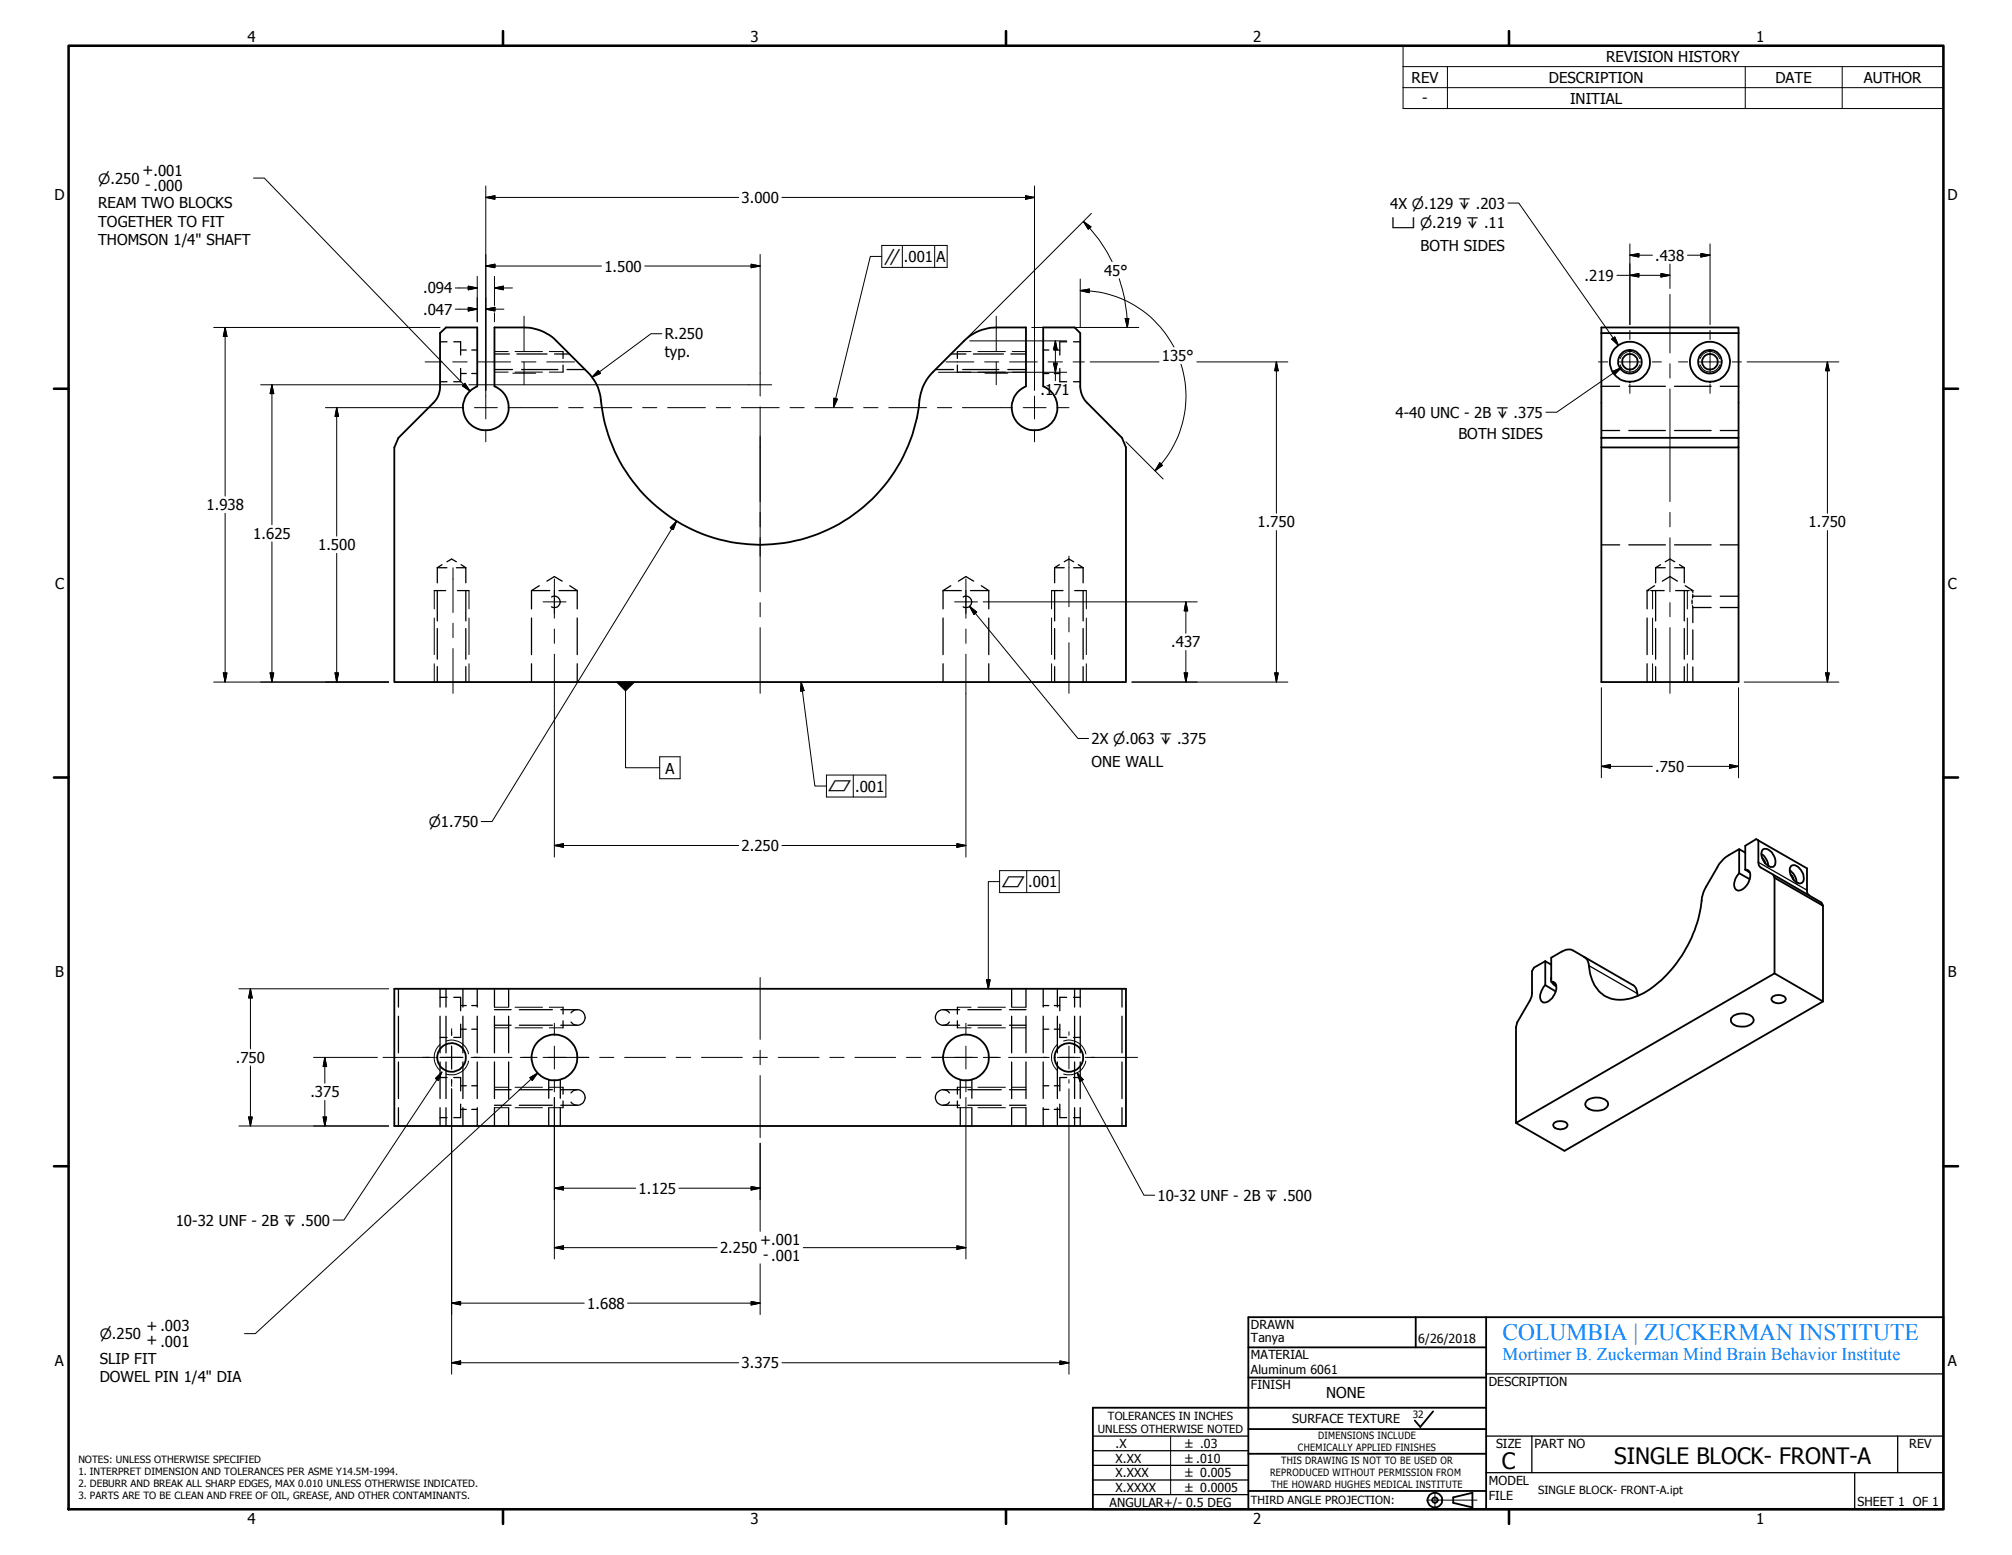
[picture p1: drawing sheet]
<svg xmlns="http://www.w3.org/2000/svg" width="279mm" height="216mm" viewBox="0 0 279 216" stroke-linecap="round" stroke-linejoin="round" font-family="sans-serif">
<g fill="none" stroke="#000" stroke-width=".25">
<path d="M61.1 46.2l.8-.7h4.4v8.1a3.2 3.2 0 0 0-1.3 4.9 3.2 3.2 0 0 0 5 0 3.2 3.2 0 0 0-1.3-4.9v-8.1h4.1a6.3 6.3 0 0 1 4.5 1.8l4.3 4.4a6.5 6.5 0 0 1 1.9 4.7 22.2 22.2 0 0 0 22.7 19.2 22.2 22.2 0 0 0 21.6-20.5 6.2 6.2 0 0 1 1.7-3.4l4.4-4.4a6.3 6.3 0 0 1 4.4-1.8h4.2v8.1a3.2 3.2 0 0 0-1.3 4.9 3.2 3.2 0 0 0 5 0 3.2 3.2 0 0 0-1.3-4.9v-8.1h4.3l.8 .7v7.5a3.3 3.3 0 0 0 1 2.2l4.8 4.9 .6 1.3v32.6h-101.6v-32.6l.5-1.3 4.9-4.9a3.1 3.1 0 0 0 .9-2.2zM222.4 46.2h19M241.4 46.2v-.7h-19v49.2h19v-32.6M241.4 46.2v14.6M222.4 60.8h19v1.3h-19M241.5 117.9l-1.4 .8a4.3 4.3 0 0 0-1.6 1.7l-1.6 2.7a6.3 6.3 0 0 0-.7 2.9 17.5 17.5 0 0 1-7.9 11.9 5.6 5.6 0 0 1-5.5 .4 5.6 5.6 0 0 1-2.2-4.4l-.1-.6-.5-.4M242.4 118.4l-.9-.5v3.3M244.2 116.7v3l.1 .5 .2 .2 1.7 1M244.2 116.7l-.3-.2-1.5 .9v3.4M244.2 116.7l6.7 3.9v3.2l.1 .3 .2 .2M244.6 118.6a2.3 2.3 0 0 1 1 1.6M244.7 119.1l.4 .5v.3"/>
<path d="M244.8 118a1.13 1.13 0 0 1 1.5 .7 1.07 1.07 0 0 1-.2 1.7 1.78 1.78 0 0 1-1.3-2.4zM54.8 137.3h101.6v19h-101.6zM214.6 133.5v3.3M214.6 133.5l.8 .4M214.6 136.8l1.4 .8M215.4 136.3a.76 .76 0 0 1 .7 1.1 2.1 2.1 0 0 1-1.7 1.8 1 1 0 0 1-.4-1.5l.3-.6 .3-.3M215.4 136.3l.6 .4M215.4 135.7v.3M215.5 136.4l.3 .3 .3 .2M215.5 136.4l.1 .1M220 132.9l-1.5-.9a1.57 1.57 0 0 0-1.6 .1l-1.5 .9v3.3M220 132.9l6.7 3.9a1.54 1.54 0 0 1 .7 1.5"/>
<path d="M241.5 121.2l1.5 .9M242.4 120.8a.73 .73 0 0 1 .6 1 2.11 2.11 0 0 1-1.7 1.9 1.02 1.02 0 0 1-.4-1.5l.6-1M242.4 120.8l.6 .3-.2-.1M246.2 138.4a1.32 1.32 0 0 1 1.8 .3 1.08 1.08 0 0 1-1.6 .5 .46 .46 0 0 1-.4-.3 .46 .46 0 0 1 .2-.5zM246.2 121.4l.2 .5M246.2 121.4l6.8 3.9 .2 .5-6.8-3.9M246.4 121.9v13.2l-35.9 20.8v-13.3l.2-.7 2-3.5v-3.6l.3-.5 1.6-.8M246.4 135.1l6.8 3.9M248.5 120.8a2.3 2.3 0 0 1 1 1.7M248.6 121.4l.3 .3 .2 .5M248.7 120.3a1.11 1.11 0 0 1 1.5 .7 1.19 1.19 0 0 1 0 1.6 1.21 1.21 0 0 1-1.4-.9 1.32 1.32 0 0 1-.1-1.4zM253.2 139l-35.9 20.8-6.8-3.9"/>
<path d="M253.2 125.8v13.2M215.8 156a1.38 1.38 0 0 1 1.8 .1 .6 .6 0 0 1-.7 .7 .95 .95 0 0 1-1.2-.6zM220.4 152.8a2.34 2.34 0 0 1 2.8 .2 .94 .94 0 0 1-1 1.2 1.87 1.87 0 0 1-2.1-.8zM240.6 141.1a2.21 2.21 0 0 1 2.8 .2 .74 .74 0 0 1-.6 1.1 2.01 2.01 0 0 1-2.4-.5v-.4zM173.4 191.3h33M173.4 187.1h33M173.4 198.4h33M196.6 182.9v4.2M199 196l-1.8 2.1-.7-.9M206.4 195.5h-54.6v14h118.1v-26.6h-96.5v26.7M206.4 182.9v26.6M173.4 207h33"/>
<path d="M173.4 201.8h33M201.8 207.9l2.7-.6v2l-2.7-.6z"/>
<circle cx="226.3" cy="50.2" r="1.09"/>
<circle cx="226.3" cy="50.2" r="2.78"/>
<circle cx="226.3" cy="50.2" r="1.63"/>
<circle cx="237.4" cy="50.2" r="2.78"/>
<circle cx="237.5" cy="50.2" r="1.64"/>
<circle cx="237.5" cy="50.2" r="1.08"/>
<circle cx="62.7" cy="146.8" r="1.98"/>
<circle cx="77" cy="146.8" r="3.2"/>
<circle cx="134.1" cy="146.8" r="3.2"/>
<circle cx="148.4" cy="146.8" r="1.98"/>
<circle cx="199.3" cy="208.3" r="1.02"/>
<circle cx="199.3" cy="208.3" r=".38"/>
</g>
<g fill="none" stroke="#000" stroke-width=".18">
<path d="M61.1 47.5h1M61.1 53h1M63 47.5h1v1.8M64 51.2v1.8h-1M64 48.6h.7M64 51.9h.7M65.5 48.6h.8M65.5 51.9h.8M68.7 49.1h2M68.7 51.3h2.5M71.8 49.1h4.2M72.4 51.3h5.1"/>
<path d="M77 49.1h2.1M78.2 50.7v1M78.2 48.8v1M78.7 51.3h2.6M129.9 51.3h2.5M132.1 49.1h2M132.9 48.8v1M132.9 50.7v1M133.7 51.3h5M135.2 49.1h4.1M140 51.3h2.5M140.4 49.1h2.1"/>
<path d="M144.9 48.6h.7M144.9 51.9h.7M146.4 48.6h.8M146.4 51.9h.8M147.2 51.2v1.8h.9M148.1 47.5h-.9v1.8M149.1 47.5h.9M149.1 53h.9M222.4 53.6h2.5M222.4 59.8h2.5M226.2 53.6h5.1M226.2 59.8h5.1"/>
<path d="M232.5 53.6h5.1M232.5 59.8h5.1M238.9 53.6h2.5M238.9 59.8h2.5M60.7 78.8v2.1M60.7 78.8h1.4M61.4 78.4l-.7 .4M62.1 78l.6-.4 .7 .4M63.4 78.8h1.3M64 78.4l.7 .4M64.7 78.8v2.1M146.5 78.8v2.1"/>
<path d="M146.5 78.8h1.3M147.1 78.4l-.6 .4M147.8 78l.6-.4 .7 .4M149.1 78.8h1.3M149.8 78.4l.6 .4M150.4 78.8v2.1M222.4 75.6h2.5M226.2 75.6h5.1M229.9 78.8v2.1M229.9 78.8h1.3M230.6 78.4l-.7 .4M231.2 78l.7-.4 .7 .4"/>
<path d="M232.5 75.6h5.1M232.6 78.8h1.3M233.2 78.4l.7 .4M233.9 78.8v2.1M238.9 75.6h2.5M60.3 82h1.6M60.7 82v4.2M60.7 87.3v4.2M60.7 92.6v2.1M63.5 82h1.6M64.7 82v4.2M64.7 87.3v4.2"/>
<path d="M64.7 92.6v2.1M73.8 82h2.5M73.8 82v2.5M73.8 85.8v5.1M73.8 92.2v2.5M74.9 81.3l-1.1 .7M75.9 80.7l1.1-.6 1.1 .6M76.6 82.9a.79 .79 0 0 1 1.2 .7 .79 .79 0 0 1-1.2 .6M77.6 82h2.6M79.1 81.3l1.1 .7M80.2 82v2.5M80.2 85.8v5.1"/>
<path d="M80.2 92.2v2.5M131 82v2.5M131 85.8v5.1M131 92.2v2.5M131 82h2.5M132 81.3l-1 .7M133.1 80.7l1-.6 1.1 .6M133.8 82.9a.79 .79 0 0 1 1.2 .7 .79 .79 0 0 1-1.2 .6M134.8 82h2.5M136.3 81.3l1 .7M137.3 82v2.5M137.3 85.8v5.1"/>
<path d="M137.3 92.2v2.5M146 82h1.6M146.5 82v4.2M146.5 87.3v4.2M146.5 92.6v2.1M149.2 82h1.7M150.4 82v4.2M150.4 87.3v4.2M150.4 92.6v2.1M228.7 82h.3M228.7 82v2.5M228.7 85.8v5.1"/>
<path d="M228.7 92.2v2.5M229.2 82h1.9M229.8 81.3l-1.1 .7M229.9 82v4.2M229.9 87.3v4.2M229.9 92.6v2.1M230.8 80.7l1.1-.6 1 .6M232.7 82h1.9M233.9 82v4.2M233.9 87.3v4.2M233.9 92.6v2.1M234 81.3l1.1 .7"/>
<path d="M234.8 82h.3M235 83.3v.5M235 84.1l.1 .2M235.1 82.8l-.1 .2M235.1 82.8h2.5M235.1 84.3h2.5M235.1 82v.3M235.1 82.5v.3M235.1 84.3v2.1M235.1 87.5v4.1M235.1 92.6v2.1M238.9 82.8h2.5"/>
<path d="M238.9 84.3h2.5M244.2 119.7l6.7 3.9M55.3 137.3v2.5M61.1 137.3v2.5M61.1 138.5h1M61.9 137.3v2.5M63 138.5h1v1.8M64 139.6h.7M64.3 137.3v2.5M65.5 139.6h.8M66.3 137.3v2.5M68.7 137.3v2.5"/>
<path d="M70.6 137.3v2.5M78.2 139.8v1M132.9 139.8v1M140.5 137.3v2.5M142.5 137.3v2.5M144.9 139.6h.7M144.9 137.3v2.5M146.4 139.6h.8M146.8 137.3v2.5M148.1 138.5h-.9v1.8M149.1 138.5h.9M149.2 137.3v2.5"/>
<path d="M150 137.3v2.5M155.8 137.3v2.5M220.6 134.1l6.8 3.8M55.3 141.1v5.1M55.3 147.4v5.1M55.3 153.8v2.5M61.1 141.1v5.1M61.1 147.4v5.1M61.1 153.8v2.5M61.1 149.6h1M61.1 155.2h1M61.1 144h1"/>
<path d="M61.9 141.1v5.1M61.9 147.4v5.1M61.9 153.8v2.5M63 149.6h1v1.9M64 153.3v1.9h-1M64 142.2v1.8h-1M64 150.7h.7M64 154h.7M64 142.9h.7M64.3 141.1v5.1M64.3 147.4v5.1M64.3 153.8v2.5"/>
<path d="M65.5 150.7h.8M65.5 154h.8M65.5 142.9h.8M66.3 141.1v5.1M66.3 147.4v5.1M66.3 153.8v2.5M68.7 141.1v5.1M68.7 147.4v5.1M68.7 153.8v2.5M68.7 151.3h2.3M68.7 153.5h2.3M68.7 140.2h2.3"/>
<path d="M68.7 142.3h2.3M70.6 141.1v5.1M70.6 147.4v5.1M70.6 153.8v2.5M72.1 151.3h4.6M72.1 153.5h4.6M72.1 140.2h4.6M72.1 142.3h4.6M76.2 149.9v2.6M76.2 153.8v2.5M77.8 149.9v2.6M77.8 153.8v2.5"/>
<path d="M77.9 151.3h2.3M77.9 153.5h2.3M77.9 140.2h2.3M77.9 142.3h2.3M78.2 152.9v.9M78.2 151v.9M78.2 141.7v1M79.3 151.7a1.09 1.09 0 0 1 1.6-.1 1.09 1.09 0 0 1 0 1.6 1.09 1.09 0 0 1-1.6-.2M79.3 140.6a1.09 1.09 0 0 1 1.6-.1 1.09 1.09 0 0 1 0 1.6 1.09 1.09 0 0 1-1.6-.2M131 151.3h2.3M131 153.5h2.3M131 140.2h2.3"/>
<path d="M131 142.3h2.3M131.8 140.6a1.08 1.08 0 0 0-1.5-.1 1.08 1.08 0 0 0 0 1.6 1.08 1.08 0 0 0 1.5-.2M131.8 151.7a1.08 1.08 0 0 0-1.5-.1 1.08 1.08 0 0 0 0 1.6 1.08 1.08 0 0 0 1.5-.2M132.9 141.7v1M132.9 151v.9M132.9 152.9v.9M133.3 149.9v2.6M133.3 153.8v2.5M134.4 151.3h4.6M134.4 153.5h4.6M134.4 140.2h4.6M134.4 142.3h4.6"/>
<path d="M135 149.9v2.6M135 153.8v2.5M140.2 151.3h2.3M140.2 153.5h2.3M140.2 140.2h2.3M140.2 142.3h2.3M140.5 141.1v5.1M140.5 147.4v5.1M140.5 153.8v2.5M142.5 141.1v5.1M142.5 147.4v5.1M142.5 153.8v2.5"/>
<path d="M144.9 150.7h.7M144.9 154h.7M144.9 142.9h.7M144.9 141.1v5.1M144.9 147.4v5.1M144.9 153.8v2.5M146.4 150.7h.8M146.4 154h.8M146.4 142.9h.8M146.8 141.1v5.1M146.8 147.4v5.1M146.8 153.8v2.5"/>
<path d="M147.2 142.2v1.8h.9M147.2 153.3v1.9h.9M148.1 149.6h-.9v1.9M149.1 149.6h.9M149.1 155.2h.9M149.1 144h.9M149.2 141.1v5.1M149.2 147.4v5.1M149.2 153.8v2.5M150 141.1v5.1M150 147.4v5.1M150 153.8v2.5"/>
<path d="M155.8 141.1v5.1M155.8 147.4v5.1M155.8 153.8v2.5M151.8 199.4h21.6M206.4 190.8h63.5M206.4 199.4h63.5M212.7 199.4v5.1M263.5 199.4v5.1M151.8 207.5h21.6M151.8 205.5h21.6M151.8 203.5h21.6M151.8 201.4h21.6"/>
<path d="M206.4 204.5h63.5M257.6 204.5v5"/>
</g>
<g fill="none" stroke="#000" stroke-width=".14">
<path d="M194.8 6.3h75.1v8.8h-75.1zM194.8 9.2h75.1M194.8 12.2h75.1M201 9.2v5.9M242.4 9.2v5.9M255.8 9.2v5.9M35.2 24.7h1.5l28.6 29.6M65 39.7l1.3 .3-1.3 .2zM66.3 38.4v6.3M66.3 40h-3.1M67.5 25.8v24.4M67.5 27.4l1.2-.2v.5z"/>
<path d="M67.5 36.9l1.2-.2v.5zM67.5 27.4h35.1M67.5 36.9h16M68.7 40l1.2-.3v.5zM68.7 38.4v4M68.7 40h2.5M89.5 36.9h16.1M104.3 36.7l1.3 .2-1.3 .3zM105.6 35.3v19.7M108.6 27.4h35.1M122.4 34.1h9.1v3h-9.1zM122.4 35.6h-1.5l-5.2 20.9 .1-1.2 .5 .1-.5 1.1"/>
<path d="M125.3 34.1v3M129.8 34.1v3M142.4 27.2l1.3 .2-1.3 .3zM143.7 25.8v24.4M150 38.7v6.8M150.5 30.8a19.9 19.9 0 0 1 3.9 5.5M150.5 30.8l1 .7-.4 .3zM151.6 29.6l-17.1 17.2M155.4 38.7a20.2 20.2 0 0 1 1.1 6.8M209.4 28.2h1.5l13.8 19.8M224.5 38.2h7.4M226.3 35.4l1.3-.2v.5z"/>
<path d="M226.3 38.2l1.3-.2v.5zM226.3 35.4h3.2M226.3 33.9v11.2M230.7 38l1.2 .2-1.2 .3zM231.9 36.7v3.3M234.3 35.4h3.2M236.2 35.2l1.3 .2-1.3 .3zM237.5 33.9v11.2M29.7 45.5h31.4M31.3 45.5l.2 1.2h-.5zM31.3 45.5v23.4M36.2 53.4h28.3"/>
<path d="M37.8 53.4v19.5M37.8 53.4l.2 1.3h-.5zM46.8 56.6l.2 1.2h-.5zM46.8 56.6v17.8M59 50.2h2.4M62.9 50.2h2M63.2 42.9h3.1M64.4 56.6h-19.2M64.6 53.2l.7 1.1-1.1-.7zM65 42.7l1.3 .2-1.3 .3zM65.1 53.4h7.6M65.9 56.6h3.2"/>
<path d="M66.4 50.2h4.5M67.5 50.3v7.9M67.5 59.7v1.6M67.5 42.9l1.2-.2v.5zM67.5 42.9h2.5M68.7 48.8h1.9M68.7 51.7h1.9M68.7 43.4v1.3M70.6 56.6h6.9M71.2 51.8h3.2M71.5 48.8h3.8M71.5 51.7h3.8"/>
<path d="M72.4 50.2h2M72.8 43.9v4.8M72.8 50.2v3.2M72.8 53.4h34.4M75.9 50.2h3.9M76.3 48.8h1.9M76.3 51.7h1.9M79 56.6h2M82.5 56.6h5.2M83.1 51.4l.3 .4-1.2 .6zM89.2 56.6h2M91.9 46.3h-1.5l-8.2 6.1"/>
<path d="M92.7 56.6h5.3M99.5 56.6h2M103 56.6h5.2M105.6 56.5v25.7M109.7 56.6h2M113.2 56.6h5.2M119.9 56.6h2M123.4 56.6h5.3M130.2 56.6h2M130.3 51.7h8M131.4 50.2h3.8M132.9 48.8h2"/>
<path d="M132.9 51.7h2M134.7 47.3h3.6M135.8 48.8h3.8M135.8 51.7h3.8M136.7 50.2h2M136.8 51.8h3.2M138.3 43.9v4.8M138.3 50.2v3.2M138.4 47.3h9.7M138.4 51.7h9.7M140.2 50.2h3.8M140.6 48.8h1.9"/>
<path d="M140.6 51.7h1.9M140.6 56.6h-7M142.1 56.6h3.2M143.3 45.5h14.8M143.7 50.3v3.9M143.7 55v3.2M143.7 59.7v1.6M145.5 50.2h2M146.3 50.4h.5l-.2 1.3zM146.6 47.3v5.6M146.6 47.3l.2 1.3h-.5zM146.8 56.6h1.6"/>
<path d="M149 50.2h1.6M150 40.3l1.3-.2v.5zM150 40.3a14.6 14.6 0 0 1 13 7.9M151.4 50.2h9.6M156.3 44.2h.5l-.3 1.3zM164 50.6a14.7 14.7 0 0 1-3.6 14.8M166.2 50.2h12.6M177.2 50.2v21.1M177.2 50.2l.3 1.3h-.5zM222 50.2h1.3M223.8 47.1l.4-.3 .5 1.2zM224 51.5l1.2-.5-.9 .9z"/>
<path d="M224.8 50.2h3.1M225 50.7a1.41 1.41 0 0 0 1.3 1 1.41 1.41 0 0 0 1.4-1M225.2 51l-9 6.2h-1.5M226.3 45.9v1.2M226.3 48.6v3.2M226.3 53.3v1.3M227.7 49.8a1.41 1.41 0 0 0-1.4-1 1.41 1.41 0 0 0-1.3 1M229.4 50.2h1.3M231.9 40.9v8.1M231.9 50.5v2M231.9 54v15.6M233.1 50.2h1.3"/>
<path d="M235.9 50.2h3.1M236.1 50.7a1.43 1.43 0 0 0 1.3 1 1.43 1.43 0 0 0 1.4-1M237.5 45.9v1.2M237.5 48.6v3.2M237.5 53.3v1.3M238.8 49.8a1.43 1.43 0 0 0-1.4-1 1.43 1.43 0 0 0-1.3 1M240.5 50.2h1.3M242.6 50.2h12.8M253.8 50.2v21.1M253.8 50.2l.2 1.3h-.5zM31.3 71.3v23.4M37.8 75.2v19.5"/>
<path d="M46.8 76.8v17.9M62.9 78.8v6.2M94 72.3l-.5 1.2-.4-.2zM94 72.3l-25.7 41.8h-1.5M148.4 77.2v7M156.4 61.3l5.1 5.2M161.1 64.3l.3 .3-1 .8zM177.2 73.7v21M231.9 71.1v2.1M231.9 74.7v7.5M253.8 73.7v21M29.7 94.7h24.3"/>
<path d="M31 93.4h.5l-.2 1.3zM37.5 93.4h.5l-.2 1.3zM46.5 93.4h.5l-.2 1.3zM60.3 82v2.5M60.3 85.8v5.1M60.3 92.2v2.5M62.9 86.5v2M62.9 90v6.3M65.1 82v2.5M65.1 85.8v5.1M65.1 92.2v2.5M75.4 83.6h3.2"/>
<path d="M77 80.4v5.4M77 87.3v2M77 90.8v28.2M86.9 95.9v10.7h4.7M105.6 83.7v1.9M105.6 87.1v9.2M111.3 94.7l1.9 14.4h1.6M111.3 94.7l.4 1.2-.5 .1zM132.6 83.6h3.1M134.1 80.4v5.4M134.1 87.3v2M134.1 90.8v28.2"/>
<path d="M134.6 84.2l15.1 18.3h1.5M134.6 84.2l1 .8-.3 .3zM136.5 83.6h11.9M146 82v2.5M146 85.8v5.1M146 92.2v2.5M148.4 85.7v2M148.4 89.2v7.1M148.5 83.6h17.8M150.9 82v2.5M150.9 85.8v5.1M150.9 92.2v2.5"/>
<path d="M157.2 94.7h21.6M164.4 93.4h.5l-.2 1.3zM164.7 83.6v4.3M164.7 83.6l.2 1.2h-.5zM164.7 90.3v4.4M177 93.4h.5l-.3 1.3zM222.4 95.5v12.5M229.5 82v2.5M229.5 85.8v5.1M229.5 92.2v2.5M231.9 83.7v1.9M231.9 87.1v9.2"/>
<path d="M234.3 82v2.5M234.3 85.8v5.1M234.3 92.2v2.5M241.4 95.5v12.5M242.2 94.7h13.2M253.5 93.4h.5l-.2 1.3zM77 117.4l1.3-.3v.5zM77 117.4h25.6M91.6 105.1h2.8v3h-2.8zM108.6 117.4h25.5M114.8 107.6h8.2v3.1h-8.2zM118.5 107.6v3.1"/>
<path d="M132.9 117.1l1.2 .3-1.2 .2zM222.4 106.4l1.2-.2v.5zM222.4 106.4h7.1M234.3 106.4h7.1M240.2 106.2l1.2 .2-1.2 .3zM33.2 137.3h20.8M34.8 137.3v8.3M34.8 137.3l.2 1.3h-.5zM68.7 139.8h1.9M71.5 139.8h3.8M76.3 139.8h1.9M105.6 135.7v8.6"/>
<path d="M132.9 139.8h2M135.8 139.8h3.8M137 136h.5l-.3 1.3zM138.8 122.4h-1.6v14.9M138.8 120.9h8.3v3h-8.3zM140.6 139.8h1.9M142.6 120.9v3M33.2 156.3h20.8M34.5 155.1h.5l-.2 1.2zM34.8 148v8.3M43.5 146.8h8.9M44.9 155.1h.5l-.3 1.2z"/>
<path d="M45.1 146.8v3.6M45.1 152.8v3.5M45.1 146.8l.3 1.3h-.5zM53.2 146.8h7.3M60.5 149.7l.9-.9-.5 1.2zM61.1 145a2.43 2.43 0 0 0 0 3.6M61.1 146.8h3.2M61.4 148.8l-13.6 20.6h-1.6M62 144.5a2.41 2.41 0 0 1 3.1 1.8M62.7 142.8v.9M62.7 145.2v3.2M62.7 149.9v.9"/>
<path d="M62.7 151.2v39.6M65.1 147.3a2.41 2.41 0 0 1-3.1 1.8M65.4 146.8h5.7M68.7 151h1.9M68.7 153.8h1.9M68.7 142.7h1.9M71.5 151h3.8M71.5 153.8h3.8M71.5 142.7h3.8M73.6 149.6l1.1-.6-.8 1zM74.6 146.8h-2.4M74.7 149l-39.2 36.2h-1.5"/>
<path d="M75.4 146.8h6.4M76.3 151h1.9M76.3 153.8h1.9M76.3 142.7h1.9M77 142.1v1.6M77 145.2v3.2M77 149.9v1.7M77 152.4v22.4M83.3 146.8h1.9M86.7 146.8h5.7M93.9 146.8h2M97.4 146.8h5.7"/>
<path d="M104.6 146.8h2M105.6 145.8v2M105.6 149.3v8.6M105.6 158.7v12.3M108.1 146.8h5.6M115.2 146.8h2M118.7 146.8h5.7M125.9 146.8h2M129.4 146.8h6.3M132.9 151h2M132.9 153.8h2M132.9 142.7h2"/>
<path d="M134.1 152.4v22.4M134.1 142.1v1.6M134.1 145.2v3.2M134.1 149.9v1.7M135.8 151h3.8M135.8 153.8h3.8M135.8 142.7h3.8M136.5 146.8h2.4M140.1 146.8h5.6M140.6 151h1.9M140.6 153.8h1.9M140.6 142.7h1.9"/>
<path d="M146.8 145a2.43 2.43 0 0 0 0 3.6M146.8 146.8h3.2M147.7 144.5a2.41 2.41 0 0 1 3.1 1.8M148.4 151.2v39.6M148.4 143.3v.4M148.4 145.2v3.2M148.4 149.9v.5M149.6 148.9l.8 1-.4 .3zM149.6 148.9l9.3 17h1.5M150.7 146.8h7.3M150.8 147.3a2.41 2.41 0 0 1-3.1 1.8M77 173.2l1.3-.2v.5z"/>
<path d="M77 165l1.3-.3v.5zM77 173.2h22.6M88.3 165h-11.3M94.3 165h11.3M104.3 164.7l1.3 .3-1.3 .2zM105.6 175.5v7M111.5 173.2h22.6M132.9 173l1.2 .2-1.2 .3zM62.7 189.2l1.3-.2v.5zM62.7 180.9l1.3-.2v.5zM62.7 189.2h39.9M62.7 180.9h18.4"/>
<path d="M104.3 180.7l1.3 .2-1.3 .3zM105.6 180.9h-18.5M147.2 189l1.2 .2-1.2 .3zM148.4 189.2h-39.8M162.6 199.4v8.1M198.1 208.3h7M199.3 207.1v2.3"/>
</g>
<g fill="none" stroke="#000" stroke-width=".36">
<path d="M9.5 6.3h260.4v203.2h-260.4zM69.8 4.3v2M139.7 4.3v2M209.5 4.3v2M7.5 54h2M269.9 54h2M7.5 107.9h2M269.9 107.9h2M7.5 161.9h2M269.9 161.9h2M69.8 209.5v2.1M139.7 209.5v2.1"/>
<path d="M209.5 209.5v2.1"/>
</g>
<g fill="#000" stroke="#000" stroke-width=".14">
<path d="M67.5 27.4l1.2-.2v.5zM67.5 36.9l1.2-.2v.5zM68.7 40l1.2-.3v.5zM104.3 36.7l1.3 .2-1.3 .3zM142.4 27.2l1.3 .2-1.3 .3zM150.5 30.8l1 .7-.4 .3zM226.3 35.4l1.3-.2v.5zM226.3 38.2l1.3-.2v.5zM230.7 38l1.2 .2-1.2 .3zM236.2 35.2l1.3 .2-1.3 .3zM31.3 45.5l.2 1.2h-.5zM37.8 53.4l.2 1.3h-.5z"/>
<path d="M46.8 56.6l.2 1.2h-.5zM64.6 53.2l.7 1.1-1.1-.7zM65 39.7l1.3 .3-1.3 .2zM65 42.7l1.3 .2-1.3 .3zM67.5 42.9l1.2-.2v.5zM83.1 51.4l.3 .4-1.2 .6zM115.8 55.3l.5 .1-.6 1.2zM146.3 50.4h.5l-.2 1.3zM146.6 47.3l.2 1.3h-.5zM150 40.3l1.3-.2v.5zM156.3 44.2h.5l-.3 1.3zM177.2 50.2l.3 1.3h-.5z"/>
<path d="M223.8 47.1l.4-.3 .5 1.2zM224 51.5l1.2-.5-.9 .9zM253.8 50.2l.2 1.3h-.5zM94 72.3l-.5 1.2-.4-.2zM161.1 64.3l.3 .3-1 .8zM31 93.4h.5l-.2 1.3zM37.5 93.4h.5l-.2 1.3zM46.5 93.4h.5l-.2 1.3zM85.6 94.7h2.5l-1.2 1.2zM111.3 94.7l.4 1.2-.5 .1zM134.6 84.2l1 .8-.3 .3zM164.4 93.4h.5l-.2 1.3z"/>
<path d="M164.7 83.6l.2 1.2h-.5zM177 93.4h.5l-.3 1.3zM253.5 93.4h.5l-.2 1.3zM77 117.4l1.3-.3v.5zM132.9 117.1l1.2 .3-1.2 .2zM222.4 106.4l1.2-.2v.5zM240.2 106.2l1.2 .2-1.2 .3zM34.8 137.3l.2 1.3h-.5zM137 136h.5l-.3 1.3zM34.5 155.1h.5l-.2 1.2zM44.9 155.1h.5l-.3 1.2zM45.1 146.8l.3 1.3h-.5z"/>
<path d="M60.5 149.7l.9-.9-.5 1.2zM73.6 149.6l1.1-.6-.8 1zM149.6 148.9l.8 1-.4 .3zM77 173.2l1.3-.2v.5zM77 165l1.3-.3v.5zM104.3 164.7l1.3 .3-1.3 .2zM132.9 173l1.2 .2-1.2 .3zM62.7 189.2l1.3-.2v.5zM62.7 180.9l1.3-.2v.5zM104.3 180.7l1.3 .2-1.3 .3zM147.2 189l1.2 .2-1.2 .3z"/>
</g>
<text font-size="3.3" fill="#0080ff" x="208.6" y="186">COLUMBIA | ZUCKERMAN INSTITUTE</text>
<g font-size="3.1">
<text x="224.1" y="203.3">SINGLE BLOCK- FRONT-A</text>
<text x="208.6" y="204">C</text>
</g>
<text font-size="2.5" fill="#0080ff" x="208.6" y="188.8">Mortimer B. Zuckerman Mind Brain Behavior Institute</text>
<g font-size="2.1">
<text x="34.4" y="5.9">4</text>
<text x="104.2" y="5.9">3</text>
<text x="174" y="5.9">2</text>
<text x="243.9" y="5.9">1</text>
<text x="196" y="11.5">REV</text>
<text x="215.1" y="11.5">DESCRIPTION</text>
<text x="223" y="8.6">REVISION HISTORY</text>
<text x="246.5" y="11.5">DATE</text>
<text x="258.8" y="11.5">AUTHOR</text>
<text x="197.5" y="14.3">-</text>
<text x="218" y="14.4">INITIAL</text>
<text x="7.6" y="27.8">D</text>
<text x="13.6" y="28.9">REAM TWO BLOCKS</text>
<text x="19.8" y="24.3">+.001</text>
<text x="20.2" y="26.4">- .000</text>
<text x="103" y="28.2">3.000</text>
<text x="193" y="29">4X ⌀.129 ↧ .203</text>
<text x="270.4" y="27.8">D</text>
<text x="13.6" y="31.5">TOGETHER TO FIT</text>
<text x="13.6" y="34">THOMSON 1/4&quot; SHAFT</text>
<text x="197.3" y="34.9">BOTH SIDES</text>
<text x="58.8" y="40.7">.094</text>
<text x="83.9" y="37.7">1.500</text>
<text x="125.5" y="36.4">.001</text>
<text x="130" y="36.4">A</text>
<text x="153.3" y="38.3">45°</text>
<text x="220" y="39">.219</text>
<text x="229.8" y="36.2">.438</text>
<text x="58.8" y="43.7">.047</text>
<text x="92.3" y="47.1">R.250</text>
<text x="92.3" y="49.6">typ.</text>
<text x="161.3" y="50.2">135°</text>
<text x="144.5" y="54.8">.171</text>
<text x="193.8" y="58">4-40 UNC - 2B ↧ .375</text>
<text x="202.5" y="60.9">BOTH SIDES</text>
<text x="28.7" y="70.8">1.938</text>
<text x="35.2" y="74.8">1.625</text>
<text x="44.2" y="76.4">1.500</text>
<text x="174.6" y="73.2">1.750</text>
<text x="251.2" y="73.2">1.750</text>
<text x="7.6" y="81.7">C</text>
<text x="270.5" y="81.7">C</text>
<text x="162.6" y="89.9">.437</text>
<text x="92.4" y="107.4">A</text>
<text x="151.6" y="106.5">ONE WALL</text>
<text x="151.6" y="103.3">2X ⌀.063 ↧ .375</text>
<text x="229.8" y="107.2">.750</text>
<text x="118.7" y="109.9">.001</text>
<text x="103" y="118.2">2.250</text>
<text x="142.8" y="123.2">.001</text>
<text x="7.6" y="135.7">B</text>
<text x="270.5" y="135.7">B</text>
<text x="32.7" y="147.6">.750</text>
<text x="43.1" y="152.3">.375</text>
<text x="88.7" y="165.7">1.125</text>
<text x="160.7" y="166.7">10-32 UNF - 2B ↧ .500</text>
<text x="24.4" y="170.2">10-32 UNF - 2B ↧ .500</text>
<text x="100" y="174">2.250</text>
<text x="105.6" y="172.8">+.001</text>
<text x="106" y="174.9">- .001</text>
<text x="20.4" y="184.7">+ .003</text>
<text x="81.6" y="181.7">1.688</text>
<text x="7.6" y="189.7">A</text>
<text x="13.8" y="189.4">SLIP FIT</text>
<text x="13.8" y="191.9">DOWEL PIN 1/4&quot; DIA</text>
<text x="20.4" y="186.8">+ .001</text>
<text x="103" y="190">3.375</text>
<text x="270.5" y="189.7">A</text>
<text x="184.1" y="194.1">NONE</text>
<text x="34.4" y="211.6">4</text>
<text x="104.2" y="211.6">3</text>
<text x="174" y="211.6">2</text>
<text x="243.9" y="211.6">1</text>
</g>
<g font-size="2">
<text x="13.6" y="25.5">⌀.250</text>
<text x="193.3" y="31.6">⌴ ⌀.219 ↧ .11</text>
<text x="122.7" y="36.7">∥</text>
<text x="115" y="109.9">⏥</text>
<text x="59.5" y="114.8">⌀1.750</text>
<text x="139.1" y="123.1">⏥</text>
<text x="13.8" y="185.9">⌀.250</text>
</g>
<g font-size="1.7">
<text x="173.7" y="184.5">DRAWN</text>
<text x="173.7" y="188.7">MATERIAL</text>
<text x="173.7" y="186.3">Tanya</text>
<text x="173.7" y="190.8">Aluminum 6061</text>
<text x="197" y="186.4">6/26/2018</text>
<text x="173.7" y="192.9">FINISH</text>
<text x="179.4" y="197.6">SURFACE TEXTURE</text>
<text x="206.7" y="192.4">DESCRIPTION</text>
<text x="154.9" y="201">.X</text>
<text x="154.9" y="203.1">X.XX</text>
<text x="207.8" y="201">SIZE</text>
<text x="213.1" y="201.1">PART NO</text>
<text x="265.1" y="201">REV</text>
<text x="154.1" y="209.2">ANGULAR+/- 0.5 DEG</text>
<text x="154.9" y="205.1">X.XXX</text>
<text x="154.9" y="207.1">X.XXXX</text>
<text x="206.7" y="206.1">MODEL</text>
<text x="206.7" y="208.2">FILE</text>
<text x="257.9" y="209.1">SHEET 1 OF 1</text>
</g>
<g font-size="1.6">
<text x="153.8" y="197.1">TOLERANCES IN INCHES</text>
<text x="152.4" y="199">UNLESS OTHERWISE NOTED</text>
<text x="164.6" y="201.1">± .03</text>
<text x="164.6" y="203.1">±.010</text>
<text x="164.6" y="205.1">± 0.005</text>
<text x="164.6" y="207.2">± 0.0005</text>
<text x="173.7" y="208.8">THIRD ANGLE PROJECTION:</text>
<text x="213.6" y="207.4">SINGLE BLOCK- FRONT-A.ipt</text>
</g>
<g font-size="1.4">
<text x="196.2" y="196.9">32</text>
<text x="10.9" y="203.1">NOTES: UNLESS OTHERWISE SPECIFIED</text>
<text x="177.9" y="203.3">THIS DRAWING IS NOT TO BE USED OR</text>
<text x="180.2" y="201.5">CHEMICALLY APPLIED FINISHES</text>
<text x="183" y="199.9">DIMENSIONS INCLUDE</text>
<text x="10.9" y="204.7">1. INTERPRET DIMENSION AND TOLERANCES PER ASME Y14.5M-1994.</text>
<text x="10.9" y="206.4">2. DEBURR AND BREAK ALL SHARP EDGES, MAX 0.010 UNLESS OTHERWISE INDICATED.</text>
<text x="10.9" y="208.1">3. PARTS ARE TO BE CLEAN AND FREE OF OIL, GREASE, AND OTHER CONTAMINANTS.</text>
<text x="176.4" y="205">REPRODUCED WITHOUT PERMISSION FROM</text>
<text x="176.5" y="206.6">THE HOWARD HUGHES MEDICAL INSTITUTE</text>
</g>
</svg>
